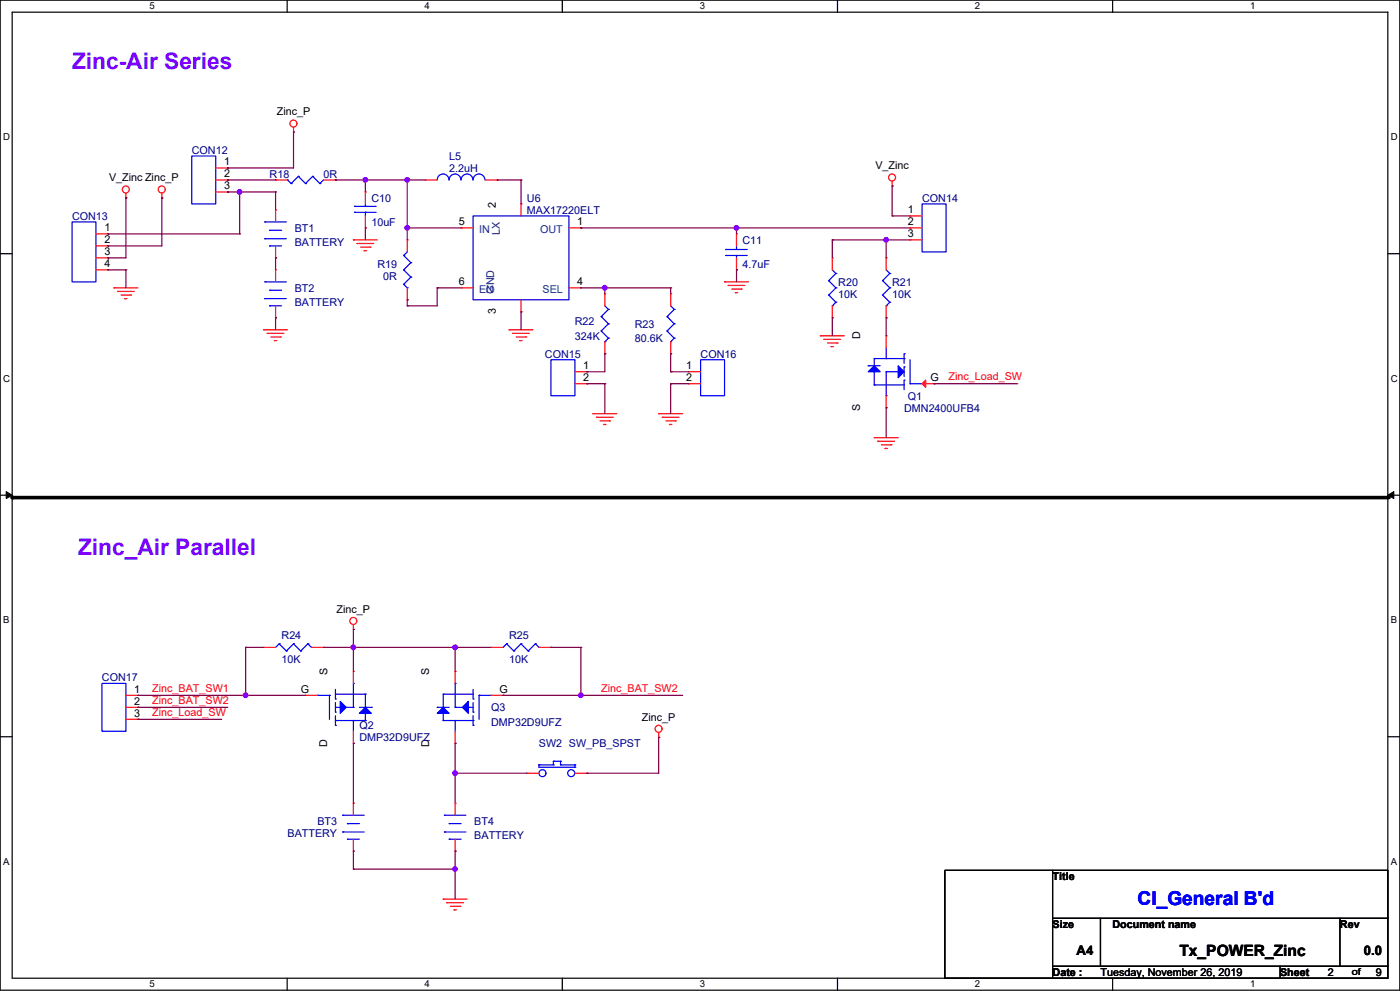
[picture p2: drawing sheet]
<svg xmlns="http://www.w3.org/2000/svg" width="297mm" height="210mm" viewBox="0 0 297 210" stroke-linecap="round" stroke-linejoin="round" font-family="sans-serif">
<g fill="none" stroke="#000" stroke-width=".25">
<path d="M0 0h296.6v209.7h-296.6zM2.6 2.6h291.5v204.6h-291.5zM60.9 0v2.6M119.2 0v2.6M177.5 0v2.6M235.8 0v2.6M0 53.7h2.6M294.1 53.7h2.5M0 104.9h2.6M294.1 104.9h2.5M0 156h2.6M294.1 156h2.5"/>
<path d="M200.2 184.3h93.9v22.9h-93.9zM223.1 184.3v22.9M223.1 194.5h71M233.2 194.5v10.2M284 194.5v10.2M60.9 207.2v2.5M119.2 207.2v2.5M177.5 207.2v2.5M223.1 204.7h71M235.8 207.2v2.5M271.3 204.7v2.5"/>
</g>
<path d="M1.3 104.1l1.3 .8-1.3 .7zM294.1 104.9l1.3-.8v1.5z" fill="#000" stroke="#000" stroke-width=".21"/>
<path d="M2.6 105.4h291.8" fill="none" stroke="#000" stroke-width=".76"/>
<circle cx="2.6" cy="105.4" r=".38" fill="#000"/>
<g fill="none" stroke="#f00" stroke-width=".25">
<path d="M45.7 38.1h2.5M45.7 35.6h2.5M48.2 35.6h.1M48.2 38.1h.1M58.4 38.1h.1M58.4 38.1h2.5M62.2 28h.1M62.2 27v1M68.5 38.1h2.6M71.1 38.1h.1M90.1 38.1h.1M90.1 38.1h2.6"/>
<path d="M102.8 38.1h2.5M105.3 38.1h.1M189.1 39.4h.1M189.1 38.4v1M20.3 49.5h2.6M20.3 52.1h2.6M20.3 54.6h2.6M20.3 57.2h2.6M22.9 49.5h.1M22.9 52.1h.1M22.9 54.6h.1M22.9 57.2h.1"/>
<path d="M26.7 41.9h.1M26.7 40.9v1M34.3 41.9h.1M34.3 40.9v1M45.7 40.7h2.5M48.2 40.7h.1M58.4 44.5h.1M58.4 54.6h.1M58.4 57.2h.1M58.4 44.5v2.5M58.4 52.1v2.5M58.4 57.2v2.5"/>
<path d="M74.9 50.8h.1M74.9 50.8h5.1M75.7 51.6h.1M75.7 51.6h3.5M76.4 52.3h2M77.2 53.1h.1M77.2 53.1h.5M77.4 40.7h.1M77.4 48.3h.1M77.4 40.7v2.5M77.4 45.7v2.6M78.4 52.3h.1"/>
<path d="M86.3 50.8h.1M86.3 50.8v2.6M97.7 48.3h.1M97.7 48.3h2.6M110.4 43.2h.1M110.4 43.2v2.5M120.6 48.3h2.5M123.1 48.3h.1M153.5 59.7h.1M153.5 59.7h5.1M156.1 57.2h.1M156.1 49.5h.1"/>
<path d="M156.1 49.5v2.6M156.1 54.6v2.6M176.4 54.6h.1M176.4 54.6v2.6M187.8 54.6h.1M187.8 54.6v2.6M192.9 45.7h.1M192.9 48.3h.1M192.9 50.8h.1M192.9 50.8h2.5M192.9 48.3h2.5M192.9 45.7h2.5"/>
<path d="M24.1 61h.1M24.1 61h5.1M24.9 61.7h.1M24.9 61.7h3.6M25.7 62.5h2M26.4 63.3h.1M26.4 63.3h.5M27.7 62.5h.1M55.9 69.9h.1M55.9 69.9h5M56.6 70.6h.1M56.6 70.6h3.6"/>
<path d="M57.4 71.4h2M58.1 72.1h.1M58.1 72.1h.6M58.4 67.3h.1M58.4 64.8v2.5M59.4 71.4h.1M86.3 63.5h.1M86.3 61v2.5M97.7 61h.1M97.7 61h2.6M107.9 69.9h.1M107.9 69.9h5"/>
<path d="M108.6 70.6h.1M108.6 70.6h3.6M109.4 71.4h2M110.2 72.1h.1M110.2 72.1h.5M110.4 66h.1M110.4 63.5v2.5M111.4 71.4h.1M120.6 61h2.5M121.8 78.7h2.6M123.1 61h.1M124.4 78.7h.1"/>
<path d="M128.2 62.2h.1M128.2 74.9h.1M128.2 62.2v2.6M128.2 72.4v2.5M142.1 62.2h.1M142.1 74.9h.1M142.1 62.2v2.6M142.1 72.4v2.5M145.9 78.7h.1M145.9 78.7h2.6M154.3 60.5h.1M154.3 60.5h3.6"/>
<path d="M155.1 61.2h2M155.8 62h.1M155.8 62h.5M157.1 61.2h.1M173.8 71.1h.1M173.8 71.1h5.1M174.6 71.9h.1M174.6 71.9h3.6M175.4 72.6h2M176.1 73.4h.1M176.1 73.4h.5M176.4 67.3h.1"/>
<path d="M176.4 64.8v2.5M177.4 72.6h.1M187.8 67.3h.1M187.8 71.1h.1M187.8 64.8v2.5M187.8 71.1v2.6M121.8 81.3h2.6M124.4 81.3h.1M125.6 87.6h.1M125.6 87.6h5.1M126.4 88.4h.1M126.4 88.4h3.5"/>
<path d="M127.2 89.1h2M127.9 89.9h.1M127.9 89.9h.5M129.2 89.1h.1M139.6 87.6h.1M139.6 87.6h5.1M140.4 88.4h.1M140.4 88.4h3.5M141.1 89.1h2M141.9 89.9h.1M141.9 89.9h.5M143.1 89.1h.1"/>
<path d="M145.9 81.3h.1M145.9 81.3h2.6M185.3 92.7h.1M185.3 92.7h5M186 93.5h.1M186 93.5h3.6M186.8 94.2h2M187.5 95h.1M187.5 95h.6M187.8 86.4h.1M187.8 83.8v2.6M188.8 94.2h.1"/>
<path d="M195.4 81.3h2.5M197.9 81.3h.1M55.9 137.1h.1M55.9 137.1h2.5M66 137.1h2.5M68.5 137.1h.1M74.9 133.3h.1M74.9 132.3v1M104.1 137.1h.1M104.1 137.1h2.5M114.2 137.1h2.6M116.8 137.1h.1"/>
<path d="M26.7 147.3h2.5M26.7 149.8h2.5M26.7 152.4h2.5M29.2 147.3h.1M29.2 149.8h.1M29.2 152.4h.1M64.7 147.3h.1M64.7 147.3h2.6M74.9 157.4h.1M74.9 142.2h.1M74.9 142.2v2.5M74.9 154.9v2.5"/>
<path d="M96.5 157.4h.1M96.5 142.2h.1M96.5 142.2v2.5M96.5 154.9v2.5M104.1 147.3h2.5M106.6 147.3h.1M139.6 156.2h.1M139.6 155.2v1M74.9 170.1h.1M74.9 170.1v2.6M74.9 177.7v2.6M96.5 170.1h.1"/>
<path d="M96.5 170.1v2.6M96.5 177.7v2.6M111.7 163.8h.1M111.7 163.8h2.5M121.8 163.8h2.6M124.4 163.8h.1M74.9 180.3h.1M93.9 190.4h.1M93.9 190.4h5.1M94.7 191.2h.1M94.7 191.2h3.5M95.4 192h2.1"/>
<path d="M96.2 192.7h.1M96.2 192.7h.5M96.5 180.3h.1M97.5 192h.1"/>
<circle cx="62.2" cy="26.2" r=".74"/>
<circle cx="189" cy="37.6" r=".74"/>
<circle cx="26.7" cy="40.1" r=".74"/>
<circle cx="34.3" cy="40.1" r=".74"/>
<circle cx="74.9" cy="131.5" r=".74"/>
<circle cx="139.6" cy="154.4" r=".74"/>
</g>
<g fill="none" stroke="#00f" stroke-width=".25">
<path d="M40.6 33h5.1v10.2h-5.1zM60.9 38.1h.1M60.9 38.1l.8 .8M61.7 38.9h.1M63.2 37.4h.1M63.2 37.4l1.5 1.5M63.2 37.4l-1.5 1.5M64.7 38.9h.1M66.3 37.4h.1M66.3 37.4l1.5 1.5M66.3 37.4l-1.6 1.5M67.8 38.9h.1"/>
<path d="M68.5 38.1l-.7 .8M95.1 38.1a1.25 1.25 0 0 0-1.2-1.2 1.25 1.25 0 0 0-1.2 1.2M97.7 38.1a1.25 1.25 0 0 0-1.3-1.2 1.25 1.25 0 0 0-1.2 1.2M102.8 38.1a1.27 1.27 0 0 0-1.3-1.2 1.27 1.27 0 0 0-1.3 1.2 1.25 1.25 0 0 0-1.2-1.2 1.25 1.25 0 0 0-1.3 1.2M15.3 47h5v12.7h-5zM56.1 47h.1M56.1 50.6h.1M56.1 59.7h.1M56.1 47h4.6M56.1 50.6h4.6M56.1 59.7h4.6M57.1 52.1h.1"/>
<path d="M57.1 48.8h.1M57.1 52.1h2.6M57.1 48.8h2.6M75.1 45h.1M75.1 43.7h.1M75.1 45h4.6M75.1 43.7h4.6M77.4 43.7h.1M77.4 45h.1M77.4 43.2v.5M77.4 45v.7M85.5 54.1h.1"/>
<path d="M85.5 57.2h.1M85.5 54.1l1.6 1.5M85.5 57.2l1.6 1.5M86.3 53.4l-.8 .7M87.1 55.6h.1M87.1 58.7h.1M87.1 55.6l-1.6 1.6M87.1 58.7l-1.6 1.5M100.3 45.7h20.3v17.8h-20.3zM153.8 52.8h.1M153.8 54.1h.1M153.8 52.8h4.6"/>
<path d="M153.8 54.1h4.6M156.1 54.1h.1M156.1 52.8h.1M156.1 52.1v.7M156.1 54.1v.5M175.6 59.4h.1M175.6 59.4l1.5 1.6M176.4 57.2l.7 .7M177.1 57.9h.1M177.1 57.9l-1.5 1.5M187 59.4h.1M187 59.4l1.6 1.6"/>
<path d="M187.8 57.2l.8 .7M188.6 57.9h.1M188.6 57.9l-1.6 1.5M195.4 43.2h5.1v10.2h-5.1zM56.1 63.3h.1M56.1 63.3h4.6M57.1 64.8h.1M57.1 61.5h.1M57.1 64.8h2.6M57.1 61.5h2.6M85.5 60.2h.1M85.5 60.2l.8 .8"/>
<path d="M86.3 61h.1M116.8 76.2h5v7.6h-5zM127.4 67.1h.1M127.4 70.1h.1M127.4 67.1l1.5 1.5M127.4 70.1l1.5 1.5M128.2 72.4h.1M128.2 64.8l.7 .7M128.9 65.5h.1M128.9 68.6h.1M128.9 71.6h.1M128.9 65.5l-1.5 1.6"/>
<path d="M128.9 68.6l-1.5 1.5M128.9 71.6l-.7 .8M141.4 67.1h.1M141.4 70.1h.1M141.4 67.1l1.5 1.5M141.4 70.1l1.5 1.5M142.1 72.4h.1M142.1 64.8l.8 .7M142.9 65.5h.1M142.9 68.6h.1M142.9 71.6h.1M142.9 65.5l-1.5 1.6"/>
<path d="M142.9 68.6l-1.5 1.5M142.9 71.6l-.8 .8M148.5 76.2h5v7.6h-5zM175.6 62.5h.1M175.6 62.5l1.5 1.5M176.4 64.8h.1M177.1 61h.1M177.1 64h.1M177.1 61l-1.5 1.5M177.1 64l-.7 .8M184 77.5h.1M184 77.5h2.5"/>
<path d="M185.3 78.7h.1M185.3 75.9h.1M185.3 75.9v1.6M185.3 78.7v2.8M185.3 75.9h6.3M187 62.5h.1M187 62.5l1.6 1.5M187.8 64.8h.1M187.8 75.9h.1M187.8 78.7h.1M187.8 73.7v2.2M187.8 78.7v5.1"/>
<path d="M187.8 78.7h2.5M188.6 61h.1M188.6 64h.1M188.6 61l-1.6 1.5M188.6 64l-.8 .8M191.6 77.7h.1M191.6 74.9h.1M191.6 75.9h.1M191.6 74.9v2.1M191.6 77.7v2.1M192.9 76.2v5.1M185.3 81.5h.1"/>
<path d="M185.3 81.5h6.3M187.8 83.8h.1M191.6 80.5h.1M191.6 80.5v2M192.9 81.3h.1M192.9 81.3h2.5M195.4 81.3h.1M59.2 136.4h.1M59.2 136.4l-.8 .7M59.2 136.4l1.5 1.5M60.7 137.9h.1M62.2 136.4h.1"/>
<path d="M62.2 136.4l-1.5 1.5M62.2 136.4l1.5 1.5M63.7 137.9h.1M65.2 136.4h.1M65.2 136.4l-1.5 1.5M65.2 136.4l.8 .7M66 137.1h.1M107.4 136.4h.1M107.4 136.4l-.8 .7M107.4 136.4l1.5 1.5M108.9 137.9h.1M110.4 136.4h.1"/>
<path d="M110.4 136.4l-1.5 1.5M110.4 136.4l1.5 1.5M111.9 137.9h.1M113.5 136.4h.1M113.5 136.4l-1.6 1.5M113.5 136.4l.7 .7M114.2 137.1h.1M21.6 144.7h5.1v10.2h-5.1zM67.3 147.3h.1M67.3 147.3h2.5M69.8 147.3h.1M69.8 147.3v5.1"/>
<path d="M71.1 148h.1M71.1 150.8h.1M71.1 153.6h.1M71.1 152.6h.1M71.1 147h6.3M71.1 152.6h6.3M71.1 149.8h1M71.1 146v2M71.1 148.8v2M71.1 151.6v2M72.1 149.8h.1M73.4 149.8h1.5"/>
<path d="M74.9 152.6h.1M74.9 149.8h.1M74.9 144.7h.1M74.9 144.7v5.1M74.9 152.6v2.3M76.2 149.8h2.5M77.4 147h.1M77.4 149.8h.1M77.4 152.6h.1M77.4 147v2.8M77.4 151.1v1.5M78.7 149.8h.1"/>
<path d="M92.7 149.8h.1M92.7 149.8h2.5M93.9 147h.1M93.9 149.8h.1M93.9 152.6h.1M93.9 147h6.4M93.9 147v2.8M93.9 151.1v1.5M93.9 152.6h6.4M96.5 152.6h.1M96.5 149.8h.1M96.5 144.7h.1"/>
<path d="M96.5 144.7v5.1M96.5 152.6v2.3M96.5 149.8h1.5M99.2 149.8h.1M99.2 149.8h1.1M100.3 148h.1M100.3 150.8h.1M100.3 153.6h.1M100.3 152.6h.1M100.3 146v2M100.3 148.8v2M100.3 151.6v2"/>
<path d="M101.5 147.3h.1M101.5 147.3v5.1M101.5 147.3h2.6M104.1 147.3h.1M72.6 172.7h.1M72.6 176.2h.1M72.6 172.7h4.6M72.6 176.2h4.6M73.6 177.7h.1M73.6 174.4h.1M73.6 177.7h2.6M73.6 174.4h2.6"/>
<path d="M94.2 172.7h.1M94.2 176.2h.1M94.2 172.7h4.5M94.2 176.2h4.5M95.2 177.7h.1M95.2 174.4h.1M95.2 177.7h2.5M95.2 174.4h2.5M114.2 162h.1M114.2 162v.5h7.6M114.2 162h3.1M117.3 161.2h.1"/>
<path d="M117.3 162h.1M117.3 161.2h1.5M117.3 161.2v.8M118.8 162h.1M118.8 161.2h.1M118.8 162h3M118.8 161.2v.8M121.8 162.5h.1M121.8 162h.1M121.8 162v.5"/>
<circle cx="115" cy="163.8" r=".74"/>
<circle cx="121" cy="163.8" r=".74"/>
</g>
<g fill="#00f" stroke="#00f" stroke-width=".25">
<path d="M93.9 149.8l1.3 1.3h-2.5z"/>
<path d="M77.4 149.8l1.3 1.3h-2.5z"/>
<path d="M190.3 77.5l1.3 1.2-1.3 1.3z"/>
<path d="M185.3 77.5l1.2 1.2h-2.5z"/>
<path d="M99.2 148.6v2.5l-1.2-1.3z" fill-rule="evenodd"/>
<path d="M72.1 148.6l1.3 1.2-1.3 1.3z" fill-rule="evenodd"/>
</g>
<path d="M196.2 80.5v1.5l-.8-.7z" fill="#f00" stroke="#f00" stroke-width=".25"/>
<g fill="none" stroke="#800040" stroke-width=".25">
<path d="M48.2 35.6h.1M48.2 38.1h.1M48.2 38.1h10.2M62.2 28h.1M62.2 28v7.6h-14M71.1 38.1h.1M71.1 38.1h19M77.4 38.1h.1M77.4 38.1v2.6M86.3 38.1h.1M86.3 38.1v12.7M105.3 38.1h.1"/>
<path d="M105.3 38.1h5.1M110.4 38.1h.1M110.4 38.1v5.1M189.1 39.4h.1M189.1 39.4v6.3M22.9 49.5h.1M22.9 54.6h.1M22.9 57.2h.1M22.9 52.1h.1M22.9 49.5h27.9M22.9 57.2h3.8M26.7 57.2h.1"/>
<path d="M26.7 41.9h.1M26.7 41.9v12.7h-3.8M26.7 57.2v3.8M34.3 41.9h.1M34.3 41.9v10.2h-11.4M48.2 40.7h.1M48.2 40.7h10.2M50.8 49.5h.1M50.8 40.7h.1M50.8 40.7v8.8M58.4 40.7h.1M58.4 54.6h.1"/>
<path d="M58.4 40.7v3.8M58.4 54.6v2.6M77.4 48.3h.1M77.4 48.3v2.5M86.3 48.3h.1M86.3 48.3h11.4M123.1 48.3h.1M123.1 48.3h69.8M156.1 48.3h.1M156.1 57.2h.1M156.1 48.3v1.2M156.1 57.2v2.5"/>
<path d="M176.4 50.8h.1M176.4 50.8h16.5M176.4 50.8v3.8M187.8 50.8h.1M187.8 50.8v3.8M189.1 45.7h.1M189.1 45.7h3.8M58.4 67.3h.1M58.4 67.3v2.6M86.3 63.5h.1M86.3 64.8h.1M86.3 63.5v1.3"/>
<path d="M92.7 61h.1M92.7 61v3.8h-6.4M92.7 61h5M110.4 66h.1M110.4 66v3.9M123.1 61h.1M123.1 61h19M124.4 78.7h.1M128.2 61h.1M128.2 74.9h.1M128.2 61v1.2M128.2 74.9v3.8h-3.8"/>
<path d="M142.1 61h.1M142.1 74.9h.1M142.1 78.7h.1M142.1 61v1.2M142.1 74.9v3.8M142.1 78.7h3.8M176.4 67.3h.1M176.4 67.3v3.8M187.8 67.3h.1M187.8 67.3v3.8M124.4 81.3h.1M124.4 81.3h3.8"/>
<path d="M128.2 81.3h.1M128.2 81.3v6.3M142.1 81.3h.1M142.1 81.3v6.3M142.1 81.3h3.8M187.8 86.4h.1M187.8 86.4v6.3M197.9 81.3h.1M197.9 81.3h17.8M52.1 137.1h.1M52.1 137.1h3.8M52.1 137.1v10.2"/>
<path d="M68.5 137.1h.1M68.5 137.1h35.6M74.9 133.3h.1M74.9 137.1h.1M74.9 133.3v8.9M96.5 137.1h.1M96.5 137.1v5.1M116.8 137.1h.1M116.8 137.1h6.3M123.1 137.1h.1M123.1 137.1v10.2M29.2 147.3h.1"/>
<path d="M29.2 149.8h.1M29.2 152.4h.1M29.2 147.3h35.5M29.2 149.8h19M29.2 152.4h17.8M52.1 147.3h.1M74.9 157.4h.1M74.9 157.4v12.7M96.5 157.4h.1M96.5 157.4v12.7M106.6 147.3h.1M106.6 147.3h38.1"/>
<path d="M123.1 147.3h.1M139.6 156.2h.1M139.6 156.2v7.6h-15.2M96.5 163.8h.1M96.5 163.8h15.2M124.4 163.8h.1M74.9 180.3h.1M74.9 184.1h.1M74.9 180.3v3.8M74.9 184.1h21.6M96.5 180.3h.1M96.5 184.1h.1"/>
<path d="M96.5 180.3v10.1"/>
</g>
<g fill="#f0f" stroke="#f0f" stroke-width=".25">
<circle cx="77.4" cy="38.1" r=".49"/>
<circle cx="86.3" cy="38.1" r=".49"/>
<circle cx="86.3" cy="48.3" r=".49"/>
<circle cx="156.1" cy="48.3" r=".49"/>
<circle cx="187.8" cy="50.8" r=".49"/>
<circle cx="128.2" cy="60.9" r=".49"/>
<circle cx="96.4" cy="137.1" r=".49"/>
<circle cx="74.9" cy="137.1" r=".49"/>
<circle cx="96.4" cy="184.1" r=".49"/>
<circle cx="96.4" cy="163.8" r=".49"/>
<circle cx="123.1" cy="147.3" r=".49"/>
<circle cx="52" cy="147.3" r=".49"/>
<circle cx="50.8" cy="40.6" r=".49"/>
</g>
<g font-size="4.8" fill="#8000ff">
<text x="15.3" y="14.7">Zinc-Air Series</text>
<text x="16.5" y="117.5">Zinc_Air Parallel</text>
</g>
<text font-size="4.1" fill="#00f" x="241.1" y="191.7">CI_General B'd</text>
<text font-size="3.3" x="250" y="202.4">Tx_POWER_Zinc</text>
<g font-size="2.8">
<text x="228.1" y="202.2">A4</text>
<text x="289" y="202.2">0.0</text>
</g>
<g font-size="2.3">
<text x="58.7" y="24.5">Zinc_P</text>
<text x="47.5" y="35">1</text>
<text x="185.5" y="35.9">V_Zinc</text>
<text x="23.1" y="38.4">V_Zinc Zinc_P</text>
<text x="47.5" y="37.6">2</text>
<text x="47.5" y="40.1">3</text>
<text x="97.2" y="47.7">5</text>
<text x="105" y="44" transform="rotate(-90 105 44)">2</text>
<text x="122.3" y="47.7">1</text>
<text x="192.4" y="45.2">1</text>
<text x="192.4" y="47.7">2</text>
<text x="22.1" y="49">1</text>
<text x="22.1" y="51.5">2</text>
<text x="192.4" y="50.3">3</text>
<text x="22.1" y="54.1">3</text>
<text x="22.1" y="56.6">4</text>
<text x="97.2" y="60.4">6</text>
<text x="122.3" y="60.4">4</text>
<text x="105" y="66.6" transform="rotate(-90 105 66.6)">3</text>
<text x="182.3" y="71.9" transform="rotate(-90 182.3 71.9)">D</text>
<text x="123.6" y="78.2">1</text>
<text x="123.6" y="80.7">2</text>
<text x="145.4" y="78.2">1</text>
<text x="145.4" y="80.7">2</text>
<text x="197.2" y="80.7">G</text>
<text x="182.3" y="87.1" transform="rotate(-90 182.3 87.1)">S</text>
<text x="71.3" y="129.8">Zinc_P</text>
<text x="69.4" y="143" transform="rotate(-90 69.4 143)">S</text>
<text x="91" y="143" transform="rotate(-90 91 143)">S</text>
<text x="28.5" y="146.7">1</text>
<text x="28.5" y="149.3">2</text>
<text x="63.7" y="146.7">G</text>
<text x="105.8" y="146.7">G</text>
<text x="28.5" y="151.8">3</text>
<text x="136" y="152.7">Zinc_P</text>
<text x="69.4" y="158.3" transform="rotate(-90 69.4 158.3)">D</text>
<text x="90.9" y="158.3" transform="rotate(-90 90.9 158.3)">D</text>
<text x="223.1" y="186.5">Title</text>
<text x="223.1" y="196.6">Size</text>
<text x="235.8" y="196.6">Document name</text>
<text x="284" y="196.6">Rev</text>
<text x="223.1" y="206.8">Date :</text>
<text x="233.2" y="206.7">Tuesday, November 26, 2019</text>
<text x="271.3" y="206.8">Sheet</text>
<text x="281.4" y="206.7">2</text>
<text x="291.6" y="206.7">9</text>
</g>
<g font-size="2.3" fill="#000080">
<text x="40.6" y="32.6">CON12</text>
<text x="95.2" y="33.8">L5</text>
<text x="57.1" y="37.7">R18</text>
<text x="68.5" y="37.7">0R</text>
<text x="95.2" y="36.4">2.2uH</text>
<text x="15.3" y="46.5">CON13</text>
<text x="78.7" y="42.7">C10</text>
<text x="78.7" y="47.8">10uF</text>
<text x="111.7" y="42.7">U6</text>
<text x="111.7" y="45.3">MAX17220ELT</text>
<text x="195.4" y="42.7">CON14</text>
<text x="62.5" y="49.1">BT1</text>
<text x="62.5" y="52.1">BATTERY</text>
<text x="157.4" y="51.6">C11</text>
<text x="80" y="56.7">R19</text>
<text x="81.2" y="59.2">0R</text>
<text x="157.4" y="56.7">4.7uF</text>
<text x="62.5" y="61.8">BT2</text>
<text x="62.5" y="64.8">BATTERY</text>
<text x="177.6" y="60.5">R20</text>
<text x="177.6" y="63">10K</text>
<text x="189.1" y="60.5">R21</text>
<text x="189.1" y="63">10K</text>
<text x="121.8" y="68.9">R22</text>
<text x="121.8" y="71.9">324K</text>
<text x="134.5" y="69.4">R23</text>
<text x="115.5" y="75.7">CON15</text>
<text x="134.5" y="72.4">80.6K</text>
<text x="148.5" y="75.7">CON16</text>
<text x="191.6" y="87.2">DMN2400UFB4</text>
<text x="192.4" y="84.6">Q1</text>
<text x="59.7" y="135.4">R24</text>
<text x="107.9" y="135.4">R25</text>
<text x="59.7" y="140.5">10K</text>
<text x="107.9" y="140.5">10K</text>
<text x="21.6" y="144.3">CON17</text>
<text x="76.2" y="154.4">Q2</text>
<text x="104.1" y="150.6">Q3</text>
<text x="104.1" y="153.7">DMP32D9UFZ</text>
<text x="76.2" y="157">DMP32D9UFZ</text>
<text x="114.2" y="158.2">SW2 SW_PB_SPST</text>
<text x="60.9" y="177.3">BATTERY</text>
<text x="67.3" y="174.7">BT3</text>
<text x="100.5" y="174.7">BT4</text>
<text x="100.5" y="177.8">BATTERY</text>
</g>
<g font-size="2.3" fill="#004080">
<text x="101.5" y="49.3">IN</text>
<text x="105.9" y="49.8" transform="rotate(-90 105.9 49.8)">LX</text>
<text x="114.5" y="49.3">OUT</text>
<text x="101.5" y="62">EN</text>
<text x="104.7" y="62.2" transform="rotate(-90 104.7 62.2)">GND</text>
<text x="115" y="62">SEL</text>
</g>
<g font-size="2.3" fill="#f00">
<text x="201" y="80.6">Zinc_Load_SW</text>
<text x="32.3" y="146.6">Zinc_BAT_SW1</text>
<text x="32.3" y="149.1">Zinc_BAT_SW2</text>
<text x="127.4" y="146.6">Zinc_BAT_SW2</text>
<text x="32.3" y="151.6">Zinc_Load_SW</text>
</g>
<g font-size="2">
<text x="31.7" y="1.9">5</text>
<text x="90" y="1.9">4</text>
<text x="148.3" y="1.9">3</text>
<text x="206.6" y="1.9">2</text>
<text x="264.9" y="1.9">1</text>
<text x=".7" y="29.7">D</text>
<text x="294.7" y="29.7">D</text>
<text x=".7" y="80.9">C</text>
<text x="294.7" y="80.9">C</text>
<text x=".7" y="132.1">B</text>
<text x="294.7" y="132.1">B</text>
<text x=".7" y="183.2">A</text>
<text x="294.7" y="183.2">A</text>
<text x="31.7" y="209.1">5</text>
<text x="90" y="209.1">4</text>
<text x="148.3" y="209.1">3</text>
<text x="206.6" y="209.1">2</text>
<text x="264.9" y="209.1">1</text>
<text x="286.5" y="206.6">of</text>
</g>
</svg>
